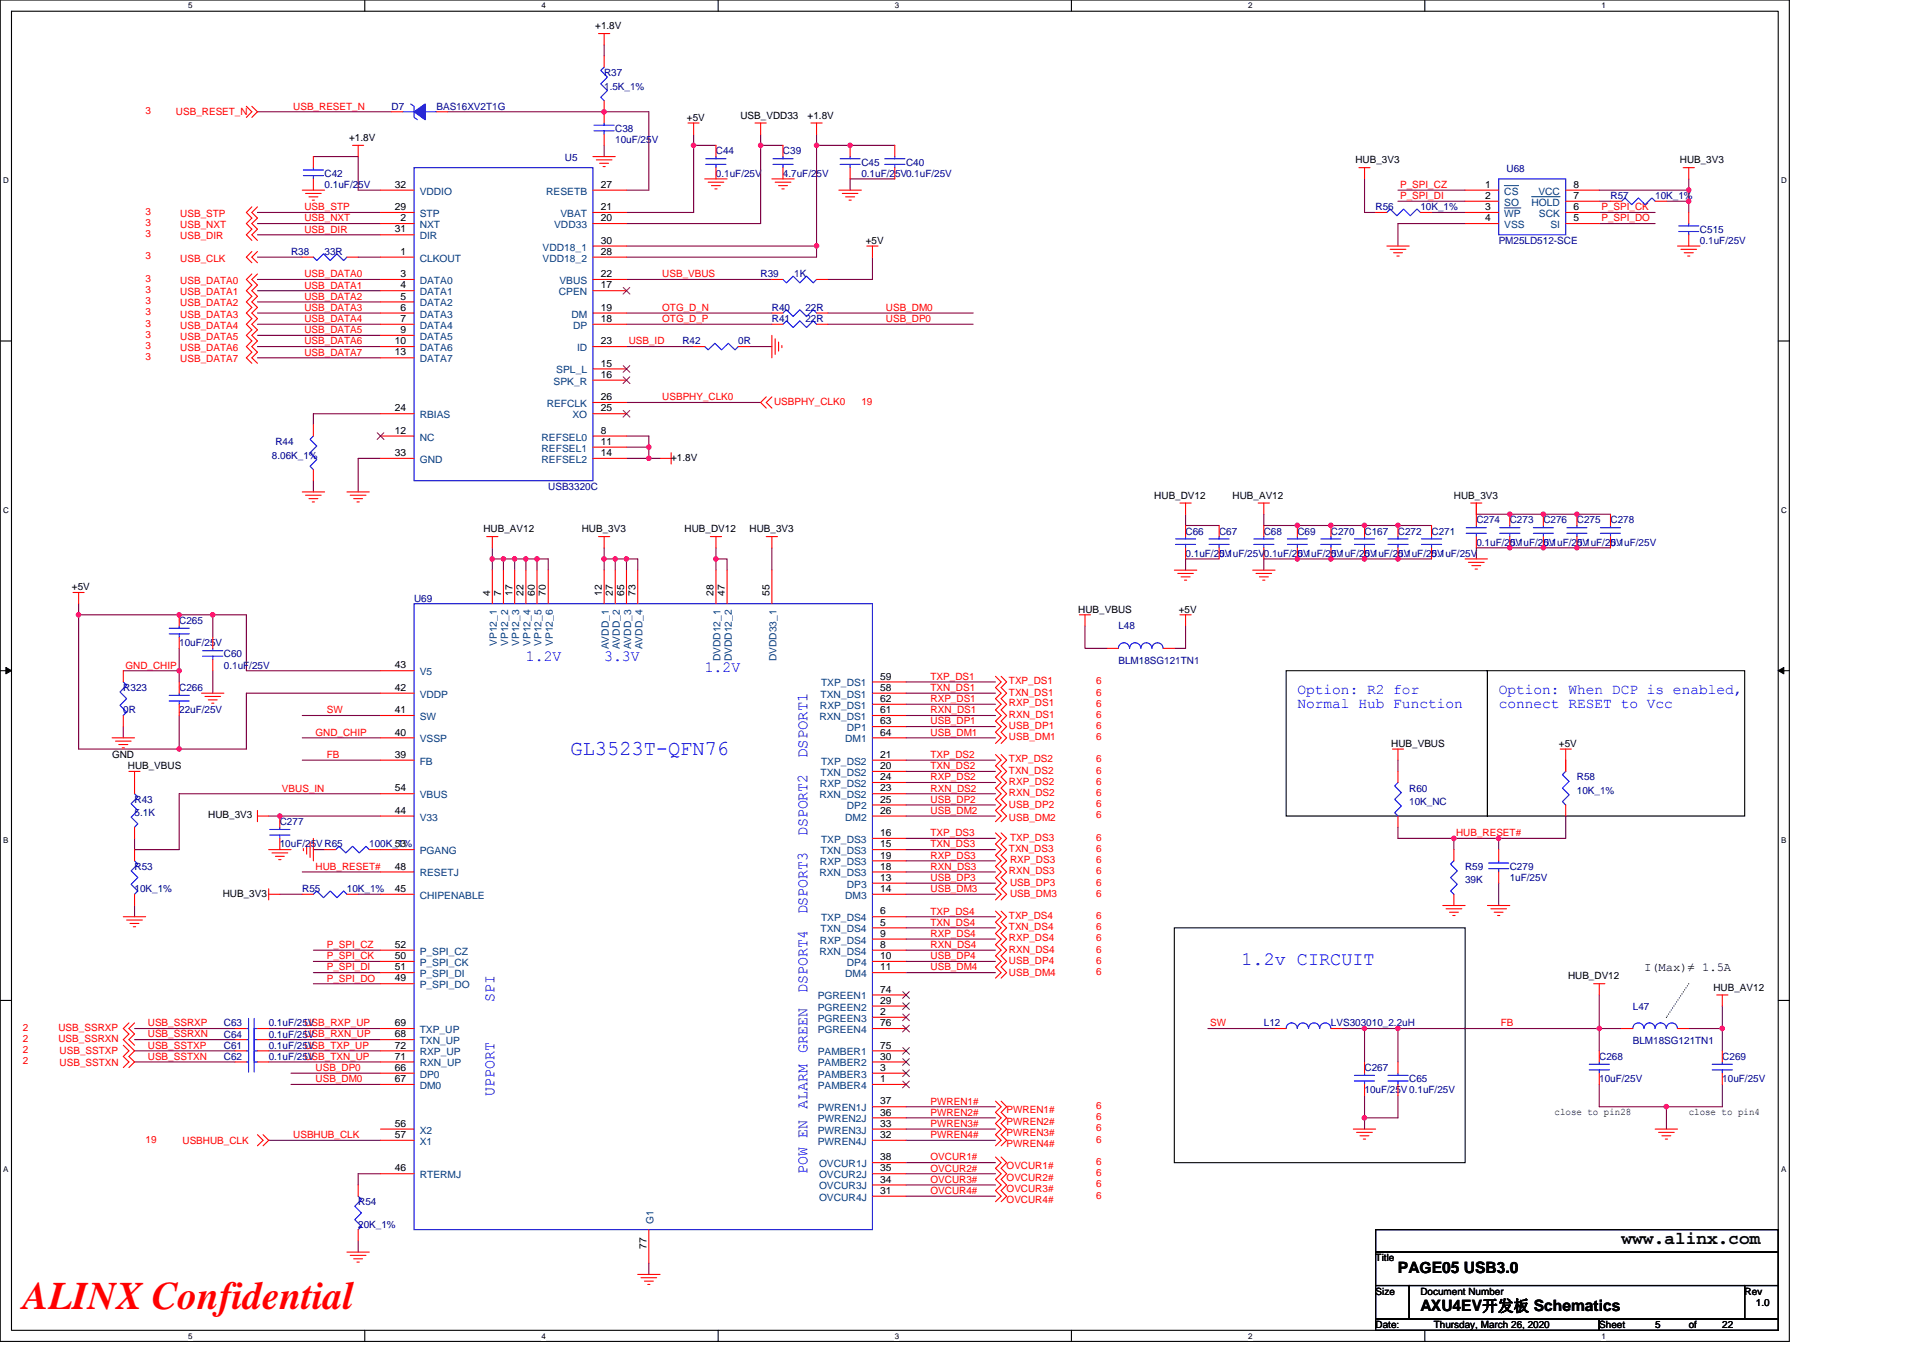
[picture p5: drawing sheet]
<svg xmlns="http://www.w3.org/2000/svg" width="297mm" height="210mm" viewBox="0 0 297 210" stroke-linecap="round" stroke-linejoin="round" font-family="sans-serif">
<path d="M0 0h276.4v207.3h-276.4zM1.8 1.7h272.9v203.8h-272.9z" fill="none" stroke="#000" stroke-width=".17"/>
<g fill="#fff">
<path d="M29.1 .2h.6v1.4h-.6z"/>
<path d="M29.1 205.7h.6v1.4h-.6z"/>
</g>
<path d="M56.3 0v1.7M56.3 205.5v1.8" fill="none" stroke="#000" stroke-width=".17"/>
<g fill="#fff">
<path d="M83.6 .2h.7v1.4h-.7z"/>
<path d="M83.6 205.7h.7v1.4h-.7z"/>
</g>
<path d="M110.9 0v1.7M110.9 205.5v1.8" fill="none" stroke="#000" stroke-width=".17"/>
<g fill="#fff">
<path d="M138.2 .2h.7v1.4h-.7z"/>
<path d="M138.2 205.7h.7v1.4h-.7z"/>
</g>
<path d="M165.5 0v1.7M165.5 205.5v1.8" fill="none" stroke="#000" stroke-width=".17"/>
<g fill="#fff">
<path d="M192.8 .2h.6v1.4h-.6z"/>
<path d="M192.8 205.7h.6v1.4h-.6z"/>
</g>
<path d="M220.1 0v1.7M220.1 205.5v1.8" fill="none" stroke="#000" stroke-width=".17"/>
<g fill="#fff">
<path d="M247.4 .2h.6v1.4h-.6z"/>
<path d="M247.4 205.7h.6v1.4h-.6z"/>
<path d="M.5 27.2h.8v1.4h-.8z"/>
<path d="M275.1 27.2h.9v1.4h-.9z"/>
<path d="M.5 78.1h.8v1.4h-.8z"/>
<path d="M275.1 78.1h.9v1.4h-.9z"/>
</g>
<path d="M0 52.7h1.8M274.7 52.7h1.7" fill="none" stroke="#000" stroke-width=".17"/>
<g fill="#fff">
<path d="M.5 129.1h.8v1.4h-.8z"/>
<path d="M275.1 129.1h.8v1.4h-.8z"/>
</g>
<path d="M0 103.6h1.8M274.7 103.6h1.7" fill="none" stroke="#000" stroke-width=".17"/>
<path d="M.9 103.1l.9 .5-.9 .5zM274.7 103.6l.8-.5v1z" fill="#000" stroke="#000" stroke-width=".15"/>
<g fill="#fff">
<path d="M.5 180h.8v1.4h-.8z"/>
<path d="M275.1 180h.8v1.4h-.8z"/>
</g>
<path d="M198.7 103.6h31.1v22.5h-31.1zM229.8 103.6h39.7v22.5h-39.7zM0 154.6h1.8M181.4 143.4h44.9v36.2h-44.9zM274.7 154.6h1.7M212.5 190h62.2v3.5h-62.2zM212.5 193.5h62.2v5.1h-62.2zM212.5 198.6h5.2v5.2h-5.2zM217.7 198.6h51.8v5.2h-51.8zM269.5 198.6h5.2v5.2h-5.2zM212.5 203.8h34.5v1.7h-34.5zM247 203.8h27.7v1.7h-27.7z" fill="none" stroke="#000" stroke-width=".17"/>
<path d="M257.4 157.2h.1M260.9 152l-3.5 5.2" fill="none" stroke="#000" stroke-width=".17" stroke-dasharray="0 .3"/>
<g fill="none" stroke="#800040" stroke-width=".17">
<path d="M39.8 17.3h20.7M69.1 17.3h31.1v12.1h-3.4M93.3 6.9v1.7M39.8 36.3h19M39.8 32.8h19M39.8 34.5h19M39.8 39.7h6.9M48.4 24.2h6.9v5.2h3.5M55.3 39.7h3.5M93.3 22.5v1.7M96.8 38h29.3M107.1 20.7v1.8h3.5"/>
<path d="M107.1 22.5v10.3h-10.3M117.5 20.7v1.8h3.4M117.5 22.5v12h-20.7M126.1 22.5h12.1M126.1 38v1.7h-29.3M126.1 22.5v15.5M126.1 20.7v1.8M134.8 39.7v3.5h-6.9M138.2 27.6h-6.9v1.8M210.8 27.6v5.2h1.7M215.9 31.1h10.4M215.9 29.4h10.4"/>
<path d="M221.1 32.8h5.2M226.3 34.5h-10.4v3.5M247 32.8h8.7M247 34.5h8.7M247 31.1h1.8M247 29.4h13.9M257.4 31.1h3.5M260.9 29.4v1.7M260.9 27.6v1.8M260.9 31.1v1.7M39.8 43.2h19M39.8 44.9h19"/>
<path d="M39.8 48.4h19M39.8 50.1h19M39.8 51.8h19M39.8 53.6h19M39.8 55.3h19M39.8 46.7h19M96.8 53.6h10.3M96.8 50.1h22.4M96.8 43.2h22.4M96.8 48.4h22.4M115.8 53.6h3.4M127.9 50.1h22.4"/>
<path d="M127.9 48.4h22.4M48.4 74.3v1.7M58.8 70.8h-3.5v5.2M58.8 63.9h-10.4v1.7M96.8 62.2h20.7M96.8 70.8h3.4M96.8 69.1h3.4M96.8 67.4h3.4v1.7M100.2 69.1v1.7M100.2 70.8h1.8M183.1 79.5v1.7h5.2M195.2 79.5v1.7h25.9"/>
<path d="M228 77.7v1.8h20.8M12.1 93.3v1.7M12.1 95v20.7h15.6M12.1 95h20.8M32.9 95h5.2v8.6h20.7M32.9 95v3.5M76 86.4v1.7M76 84.6v1.8M76 86.4h1.8v1.7M77.8 86.4h1.7M79.5 86.4h1.7M79.5 86.4v1.7"/>
<path d="M81.2 86.4v1.7M81.2 86.4h1.7M82.9 86.4h1.8v1.7M82.9 86.4v1.7M93.3 86.4h1.7M93.3 86.4v1.7M93.3 84.6v1.8M95 86.4v1.7M95 86.4h1.8M96.8 86.4v1.7M96.8 86.4h1.7v1.7M110.6 86.4h1.7v1.7"/>
<path d="M110.6 86.4v1.7M110.6 84.6v1.8M119.2 84.6v3.5M167.6 96.7v3.5h3.4M183.1 96.7v3.5h-1.7M188.3 86.4h-5.2v1.7M221.1 86.4h-25.9v1.7M248.8 84.6h-20.8v1.8M19 112.3v1.7M19 103.6h8.7M27.7 103.6v1.8M27.7 110.6v5.1"/>
<path d="M27.7 100.2v3.4M32.9 103.6v3.5M46.7 117.5h12.1M46.7 110.6h12.1M46.7 114h12.1M58.8 107.1h-20.7v8.6h-10.4M140 119.2h13.8M140 117.5h13.8M140 110.6h13.8M140 108.8h13.8M140 107.1h13.8M140 105.4h13.8"/>
<path d="M140 112.3h13.8M140 114h13.8M215.9 117.5v1.7M241.8 117.5v1.7M20.8 139.9v1.7M41.5 126.1h17.3M43.2 138.2h3.5M46.7 134.7h12.1M48.4 131.3h1.7M55.3 138.2h3.5M58.8 122.6h-31.1v8.7h-6.9v-1.8M140 134.7h13.8"/>
<path d="M140 133h13.8M140 131.3h13.8M140 129.5h13.8M140 122.6h13.8M140 120.9h13.8M140 136.5h13.8M140 138.2h13.8M140 124.4h13.8M140 126.1h13.8M215.9 127.8v1.7h8.7M231.5 129.5v1.8M231.5 129.5h-6.9v1.8"/>
<path d="M231.5 136.5v3.4M241.8 126.1v3.4h-10.3M20.8 158.9h15.5M41.5 158.9h17.3M48.4 150.3h10.4M48.4 152h10.4M48.4 146.8h10.4M48.4 148.5h10.4M140 146.8h13.8M140 145.1h13.8M140 143.4h13.8M140 141.6h13.8"/>
<path d="M140 150.3h13.8M140 148.5h13.8M186.6 158.9h10.4M207.3 158.9h3.5M210.8 158.9v5.2M210.8 158.9h5.1M215.9 158.9v5.2M215.9 158.9h31.1M247 158.9v3.5M247 153.7v5.2M247 158.9h3.5M260.9 158.9h5.1"/>
<path d="M266 155.4v3.5M266 158.9v3.5M20.8 164.1h15.5M20.8 162.4h15.5M20.8 160.6h15.5M41.5 176.2h17.3M41.5 162.4h17.3M41.5 160.6h17.3M41.5 164.1h17.3M45 165.8h13.8M45 167.6h13.8M140 171h13.8"/>
<path d="M140 172.7h13.8M140 174.5h13.8M140 176.2h13.8M140 179.6h13.8M210.8 169.3v3.4M210.8 172.7v1.8M215.9 169.3v3.4h-5.1M247 167.6v3.4h10.4M257.4 171v3.5M266 167.6v3.4h-8.6M55.3 191.7v1.8M58.8 181.4h-3.5v1.7"/>
<path d="M100.2 195.2v1.7M140 181.4h13.8M140 183.1h13.8M140 184.8h13.8"/>
</g>
<g fill="#f0f" stroke="#f0f" stroke-width=".17">
<circle cx="131.3" cy="22.5" r=".34"/>
<circle cx="100.2" cy="70.8" r=".33"/>
<circle cx="100.2" cy="69.1" r=".34"/>
<circle cx="107.1" cy="22.5" r=".34"/>
<circle cx="126.1" cy="38" r=".34"/>
<circle cx="126.1" cy="22.5" r=".34"/>
<circle cx="117.5" cy="22.5" r=".34"/>
<circle cx="93.3" cy="17.3" r=".34"/>
<circle cx="27.7" cy="103.6" r=".34"/>
<circle cx="27.7" cy="115.7" r=".34"/>
<circle cx="12.1" cy="95" r=".34"/>
<circle cx="32.8" cy="95" r=".34"/>
<circle cx="210.8" cy="172.7" r=".34"/>
<circle cx="210.8" cy="158.9" r=".34"/>
<circle cx="215.9" cy="158.9" r=".34"/>
<circle cx="260.8" cy="29.4" r=".34"/>
<circle cx="260.8" cy="31.1" r=".34"/>
<circle cx="266" cy="158.9" r=".34"/>
<circle cx="247" cy="158.9" r=".34"/>
<circle cx="257.4" cy="171" r=".34"/>
<circle cx="110.6" cy="86.4" r=".34"/>
<circle cx="200.4" cy="86.4" r=".34"/>
<circle cx="76" cy="86.4" r=".34"/>
<circle cx="77.8" cy="86.4" r=".34"/>
<circle cx="82.9" cy="86.4" r=".34"/>
<circle cx="215.9" cy="81.2" r=".34"/>
<circle cx="210.8" cy="81.2" r=".34"/>
<circle cx="205.6" cy="81.2" r=".34"/>
<circle cx="200.4" cy="81.2" r=".34"/>
<circle cx="210.8" cy="86.4" r=".34"/>
<circle cx="205.6" cy="86.4" r=".34"/>
<circle cx="215.9" cy="86.4" r=".34"/>
<circle cx="93.3" cy="86.4" r=".34"/>
<circle cx="96.8" cy="86.4" r=".34"/>
<circle cx="95" cy="86.4" r=".34"/>
<circle cx="243.6" cy="79.4" r=".33"/>
<circle cx="238.4" cy="79.4" r=".33"/>
<circle cx="233.2" cy="79.4" r=".33"/>
<circle cx="233.2" cy="84.6" r=".34"/>
<circle cx="243.6" cy="84.6" r=".34"/>
<circle cx="238.4" cy="84.6" r=".34"/>
<circle cx="43.2" cy="126.1" r=".34"/>
<circle cx="231.5" cy="129.5" r=".34"/>
<circle cx="224.6" cy="129.5" r=".34"/>
<circle cx="27.7" cy="95" r=".34"/>
<circle cx="81.2" cy="86.4" r=".34"/>
<circle cx="79.5" cy="86.4" r=".34"/>
</g>
<g fill="none" stroke="#f00" stroke-width=".17">
<path d="M38.1 16.4l.8 .9-.8 .8M38.9 16.4l.9 .9-.9 .8M60.5 17.3h1.7M67.4 17.3h1.7M92.5 5.2h1.7M93.3 5.2v1.7M93.3 15.6v3.4M93.3 8.6v1.8M106.3 19h1.7M107.1 19v1.7M116.6 19h1.8M117.5 19v1.7"/>
<path d="M125.3 19h1.7M126.1 19v1.7M38.9 38.9l-.8 .8 .8 .9M38.9 32l-.8 .8 .8 .9-.8 .8 .8 .9-.8 .9 .8 .8M39.8 38.9l-.9 .8 .9 .9M39.8 32l-.9 .8 .9 .9-.9 .8 .9 .9-.9 .9 .9 .8M46.7 29.4h3.4M46.7 39.7h1.7M47.2 29.9h2.4M47.7 30.4h1.4M48.2 30.9h.4M48.4 24.2v1.7"/>
<path d="M48.4 27.6v1.8M53.6 39.7h1.7M54.5 22.5h1.7M55.3 22.5v1.7M58.8 39.7h5.2M58.8 36.3h5.2M58.8 34.5h5.2M58.8 32.8h5.2M58.8 29.4h5.2M91.6 24.2h3.4M91.6 29.4h5.2M91.6 32.8h5.2"/>
<path d="M91.6 34.5h5.2M91.6 39.7h5.2M91.6 38h5.2M92.1 24.7h2.4M92.6 25.2h1.4M93.2 25.7h.3M93.3 20.7v1.8M108.9 27.6h3.4M109.4 28.2h2.4M109.9 28.7h1.4M110.4 29.2h.4M110.6 22.5v1.7"/>
<path d="M110.6 25.9v1.7M119.2 27.6h3.5M119.7 28.2h2.5M120.3 28.7h1.3M120.8 29.2h.3M120.9 22.5v1.7M120.9 25.9v1.7M129.6 29.4h3.5M130.1 29.9h2.4M130.6 30.4h1.4M131.1 30.9h.4M131.3 22.5v1.7"/>
<path d="M131.3 25.9v1.7M133.9 38h1.7M134.8 38v1.7M138.2 22.5v1.7M138.2 25.9v1.7M209.9 25.9h1.7M210.8 25.9v1.7M212.5 32.8h1.7M214.2 38h3.5M214.7 38.5h2.5M215.3 39.1h1.3M215.8 39.6h.3"/>
<path d="M219.4 32.8h1.7M226.3 29.4h5.2M226.3 31.1h5.2M226.3 32.8h5.2M226.3 34.5h5.2M241.8 34.5h5.2M241.8 32.8h5.2M241.8 31.1h5.2M241.8 29.4h5.2M248.8 31.1h1.7M255.7 31.1h1.7M259.1 38h3.5"/>
<path d="M259.6 38.5h2.5M260 25.9h1.7M260.2 39.1h1.4M260.7 39.6h.3M260.9 25.9v1.7M260.9 32.8v1.7M260.9 36.3v1.7M38.9 42.3l-.8 .9 .8 .8-.8 .9 .8 .9-.8 .9 .8 .8-.8 .9 .8 .8-.8 .9 .8 .9-.8 .8 .8 .9-.8 .9 .8 .8-.8 .9 .8 .8M39.8 42.3l-.9 .9 .9 .8-.9 .9 .9 .9-.9 .9 .9 .8-.9 .9 .9 .8-.9 .9 .9 .9-.9 .8 .9 .9-.9 .9 .9 .8-.9 .9 .9 .8M58.8 43.2h5.2M58.8 44.9h5.2M58.8 46.7h5.2"/>
<path d="M58.8 48.4h5.2M58.8 50.1h5.2M58.8 51.8h5.2M58.8 53.6h5.2M58.8 55.3h5.2M91.6 44.9h5.2M91.6 43.2h5.2M91.6 53.6h5.2M91.6 50.1h5.2M91.6 48.4h5.2M91.6 57h5.2M91.6 58.7h5.2"/>
<path d="M107.1 53.6h1.8M114 53.6h1.8M119.2 50.1h1.7M119.2 43.2h1.7M119.2 48.4h1.7M119.2 51.8v3.5M119.7 52.3v2.5M120.3 52.9v1.4M120.8 53.4v.3M126.1 50.1h1.8M126.1 43.2h1.8M126.1 48.4h1.8"/>
<path d="M46.7 76h3.4M47.2 76.5h2.4M47.7 77h1.4M48.2 77.6h.4M48.4 72.6v1.7M48.4 65.6v1.8M53.6 76h3.4M54.1 76.5h2.4M54.6 77h1.4M55.1 77.6h.4M58.8 70.8h5.2M58.8 67.4h5.2"/>
<path d="M58.8 63.9h5.2M91.6 69.1h5.2M91.6 70.8h5.2M91.6 62.2h5.2M91.6 67.4h5.2M91.6 63.9h5.2M102 70.8h1.7M103.7 70v1.7M118.4 61.3l-.9 .9 .9 .9M119.2 61.3l-.8 .9 .8 .9M182.3 77.7h1.7M183.1 77.7v1.8"/>
<path d="M194.3 77.7h1.8M195.2 77.7v1.8M227.2 77.7h1.7M228 77.7v3.5M233.2 79.5v1.7M238.4 79.5v1.7M243.6 79.5v1.7M248.8 79.5v1.7M11.3 91.5h1.7M12.1 91.5v1.8M27.7 95v1.7M27.7 98.5v1.7"/>
<path d="M32.9 98.5v1.7M75.2 82.9h1.7M76 82.9v1.7M76 88.1v5.2M77.8 88.1v5.2M79.5 88.1v5.2M81.2 88.1v5.2M82.9 88.1v5.2M84.7 88.1v5.2M92.5 82.9h1.7M93.3 82.9v1.7M93.3 88.1v5.2"/>
<path d="M95 88.1v5.2M96.8 88.1v5.2M98.5 88.1v5.2M109.7 82.9h1.8M110.6 82.9v1.7M110.6 88.1v5.2M112.3 88.1v5.2M118.4 82.9h1.7M119.2 82.9v1.7M119.2 88.1v5.2M166.7 95h1.7M167.6 95v1.7"/>
<path d="M181.4 88.1h3.5M181.9 88.6h2.4M182.3 95h1.7M182.4 89.1h1.4M183 89.6h.3M183.1 95v1.7M183.1 81.2v1.7M183.1 84.6v1.8M188.3 81.2v1.7M188.3 84.6v1.8M193.5 88.1h3.5M194 88.6h2.4"/>
<path d="M194.5 89.1h1.4M195 89.6h.4M195.2 81.2v1.7M195.2 84.6v1.8M200.4 81.2v1.7M200.4 84.6v1.8M205.6 81.2v1.7M205.6 84.6v1.8M210.8 81.2v1.7M210.8 84.6v1.8M215.9 81.2v1.7M215.9 84.6v1.8"/>
<path d="M221.1 81.2v1.7M221.1 84.6v1.8M226.3 86.4h3.5M226.8 86.9h2.5M227.3 87.4h1.4M227.9 87.9h.3M228 82.9v1.7M233.2 82.9v1.7M238.4 82.9v1.7M243.6 82.9v1.7M248.8 82.9v1.7M17.3 114h3.5"/>
<path d="M17.8 114.5h2.5M18.3 115h1.4M18.9 115.5h.3M19 103.6v1.8M19 110.6v1.7M19.9 119.2h1.7M20.8 119.2v3.4M27.7 105.4v1.7M27.7 108.8v1.8M31.1 107.1h3.5M31.7 107.6h2.4M32.2 108.1h1.3"/>
<path d="M32.7 108.6h.3M32.9 101.9v1.7M58.8 103.6h5.2M58.8 107.1h5.2M58.8 110.6h5.2M58.8 114h5.2M58.8 117.5h5.2M134.8 119.2h5.2M134.8 117.5h5.2M134.8 114h5.2M134.8 112.3h5.2M134.8 108.8h5.2"/>
<path d="M134.8 110.6h5.2M134.8 105.4h5.2M134.8 107.1h5.2M153.8 116.6l.8 .9-.8 .8 .8 .9-.8 .9 .8 .8-.8 .9 .8 .8-.8 .9 .8 .9-.8 .8 .8 .9-.8 .9M153.8 104.5l.8 .9-.8 .8 .8 .9-.8 .9 .8 .8-.8 .9 .8 .9-.8 .8 .8 .9-.8 .8 .8 .9-.8 .9M154.6 116.6l.9 .9-.9 .8 .9 .9-.9 .9 .9 .8-.9 .9 .9 .8-.9 .9 .9 .9-.9 .8 .9 .9-.9 .9M154.6 104.5l.9 .9-.9 .8 .9 .9-.9 .9 .9 .8-.9 .9 .9 .9-.9 .8 .9 .9-.9 .8 .9 .9-.9 .9M171 100.2h1.8M179.7 100.2h1.7M215.1 115.7h1.7M215.9 115.7v1.8M215.9 119.2v1.7"/>
<path d="M241 115.7h1.7M241.8 115.7v3.5M20.8 131.3v1.7M20.8 138.2v1.7M20.8 127.8v1.7M39.8 126.1h1.7M39.8 125.2v1.8M41.5 131.3h3.5M41.5 138.2h1.7M41.5 137.3v1.7M42 131.8h2.4M42.5 132.3h1.4"/>
<path d="M43 132.8h.4M43.2 126.1v1.7M43.2 129.5v1.8M46.7 138.2h1.7M46.9 131.1v.3M47.4 130.6v1.4M47.9 130.1v2.4M48.4 129.5v3.5M50.1 131.3h1.8M53.6 138.2h1.7M57 131.3h7M58.8 122.6h5.2"/>
<path d="M58.8 134.7h5.2M58.8 138.2h5.2M58.8 126.1h5.2M134.8 129.5h5.2M134.8 138.2h5.2M134.8 136.5h5.2M134.8 131.3h5.2M134.8 134.7h5.2M134.8 133h5.2M134.8 120.9h5.2M134.8 124.4h5.2M134.8 126.1h5.2"/>
<path d="M134.8 122.6h5.2M153.8 128.7l.8 .8-.8 .9 .8 .9-.8 .8 .8 .9-.8 .9 .8 .8-.8 .9 .8 .9-.8 .8 .8 .9-.8 .8M154.6 128.7l.9 .8-.9 .9 .9 .9-.9 .8 .9 .9-.9 .9 .9 .8-.9 .9 .9 .9-.9 .8 .9 .9-.9 .8M215.9 126.1v1.7M222.9 139.9h3.4M224.6 138.2v1.7M224.6 131.3v1.7M229.8 139.9h3.4M231.5 131.3v1.7M231.5 134.7v1.8M241.8 124.4v1.7M19 141.6h3.5"/>
<path d="M19.6 142.2h2.4M19.9 158.1l-.9 .8 .9 .9-.9 .8 1.8 1.8-.9 .8 .9 .9-.9 .9M20.1 142.7h1.4M20.6 143.2h.4M20.8 158.1l-.9 .8 .9 .9-.9 .8 .9 .9M36.3 158.9h1.8M39.8 158.9h1.7M58.8 146.8h5.2M58.8 150.3h5.2M58.8 148.5h5.2M58.8 152h5.2M58.8 158.9h5.2"/>
<path d="M134.8 157.2h5.2M134.8 143.4h5.2M134.8 146.8h5.2M134.8 145.1h5.2M134.8 148.5h5.2M134.8 150.3h5.2M134.8 155.4h5.2M134.8 141.6h5.2M134.8 153.7h5.2M134.8 158.9h5.2M153.8 140.8l.8 .8-.8 .9 .8 .9-.8 .8 .8 .9-.8 .9 .8 .8-.8 .9 .8 .8-.8 .9 .8 .9-.8 .8M154.6 140.8l.9 .8-.9 .9 .9 .9-.9 .8 .9 .9-.9 .9 .9 .8-.9 .9 .9 .8-.9 .9 .9 .9-.9 .8"/>
<path d="M197 158.9h1.7M205.6 158.9h1.7M223.4 140.4h2.4M223.9 140.9h1.4M224.4 141.5h.4M230.3 140.4h2.4M230.8 140.9h1.4M231.3 141.5h.4M246.2 152h1.7M247 152v1.7M250.5 158.9h1.7M259.1 158.9h1.8"/>
<path d="M265.2 153.7h1.7M266 153.7v1.7M19 161.5l.9 .9-.9 .8 .9 .9-.9 .9M36.3 162.4h1.8M36.3 164.1h1.8M36.3 160.6h1.8M39.8 175.3l.8 .9-.8 .8M39.8 162.4h1.7M39.8 164.1h1.7M39.8 160.6h1.7M40.6 175.3l.9 .9-.9 .8M58.8 176.2h5.2"/>
<path d="M58.8 174.5h5.2M58.8 160.6h5.2M58.8 167.6h5.2M58.8 165.8h5.2M58.8 164.1h5.2M58.8 162.4h5.2M134.8 165.8h5.2M134.8 164.1h5.2M134.8 176.2h5.2M134.8 174.5h5.2M134.8 172.7h5.2M134.8 179.6h5.2"/>
<path d="M134.8 171h5.2M134.8 162.4h5.2M134.8 167.6h5.2M153.8 170.1l.8 .9-.8 .9 .8 .8-.8 .9 .8 .9-.8 .8 .8 .9-.8 .8M153.8 178.8l.8 .8-.8 .9 .8 .9-.8 .8 .8 .9-.8 .9 .8 .8-.8 .9M154.6 170.1l.9 .9-.9 .9 .9 .8-.9 .9 .9 .9-.9 .8 .9 .9-.9 .8M154.6 178.8l.9 .8-.9 .9 .9 .9-.9 .8 .9 .9-.9 .9 .9 .8-.9 .9M209 174.5h3.5M209.5 175h2.5M210.1 175.5h1.4M210.6 176h.3M210.8 164.1v1.7"/>
<path d="M210.8 167.6v1.7M215.9 164.1v1.7M215.9 167.6v1.7M247 162.4v1.7M247 165.8v1.8M255.7 174.5h3.4M256.2 175h2.4M256.7 175.5h1.4M257.2 176h.4M266 162.4v1.7M266 165.8v1.8M53.6 193.5h3.4"/>
<path d="M54.1 194h2.4M54.6 194.5h1.4M55.1 195h.4M55.3 183.1v1.7M55.3 190v1.7M58.8 181.4h5.2M98.5 196.9h3.5M99 197.4h2.4M99.5 198h1.4M100.1 198.5h.3M100.2 190v5.2M134.8 184.8h5.2"/>
<path d="M134.8 183.1h5.2M134.8 181.4h5.2"/>
</g>
<g fill="none" stroke="#00f" stroke-width=".17">
<path d="M62.2 17.3h1.8M63.4 16.1l.6 .3v1.7l.5 .4M65.7 17.3h1.7M91.8 19.3h3.1M93.3 19v.3M93.3 10.4l-.5 .5 1 1-1 1.1 1 1-1 1 .5 .6M46.9 27.1h3.1M46.9 26.3h3.1M48.4 25.9v.4M48.4 27.1v.5M48.4 39.7l.5 .6 1.1-1.1 1 1.1 1-1.1 1.1 1.1 .5-.6M64 25.9h27.6v48.4h-27.6z"/>
<path d="M91.8 20.2h3.1M93.3 20.2v.5M109 25.4h3.1M109 24.5h3.1M110.6 24.2v.3M110.6 25.4v.5M119.4 25.4h3.1M119.4 24.5h3.1M120.9 24.2v.3M120.9 25.4v.5M129.8 25.4h3.1M129.8 24.5h3.1"/>
<path d="M131.3 24.2v.3M131.3 25.4v.5M136.7 25.4h3.1M136.7 24.5h3.1M138.2 24.2v.3M138.2 25.4v.5M214.2 32.8l.5-.5 1.1 1 1-1 1 1 1.1-1 .5 .5M231.5 27.6h10.3v8.7h-10.3zM250.5 31.1l.5-.5 1 1 1.1-1 1 1 1.1-1 .5 .5M259.3 35.8h3.1M259.3 34.9h3.1M260.9 34.5v.4"/>
<path d="M260.9 35.8v.5M108.9 53.6l.5 .5 1-1.1 1.1 1.1 1-1.1 1 1.1 .5-.5M120.9 50.1l.6-.5 1 1 1-1 1.1 1 1-1 .5 .5M120.9 48.4l.6-.5 1 1 1-1 1.1 1 1-1 .5 .5M120.9 43.2l.6 .5 1-1 1 1 1.1-1 1 1 .5-.5M48.4 67.4l-.5 .5 1 1-1 1.1 1 1-1 1 .5 .6M26.1 97.9h3.1M26.1 97.1h3.1M27.7 96.7v.4M27.7 97.9v.6M64 93.3h70.8v96.7h-70.8zM181.6 84.1h3.1"/>
<path d="M181.6 83.3h3.1M183.1 82.9v.4M183.1 84.1v.5M186.7 84.1h3.2M186.7 83.3h3.2M188.3 82.9v.4M188.3 84.1v.5M193.7 84.1h3.1M193.7 83.3h3.1M195.2 82.9v.4M195.2 84.1v.5M198.9 84.1h3"/>
<path d="M198.9 83.3h3M200.4 82.9v.4M200.4 84.1v.5M204 84.1h3.1M204 83.3h3.1M205.6 82.9v.4M205.6 84.1v.5M209.2 84.1h3.1M209.2 83.3h3.1M210.8 82.9v.4M210.8 84.1v.5M214.4 84.1h3.1"/>
<path d="M214.4 83.3h3.1M215.9 82.9v.4M215.9 84.1v.5M219.6 84.1h3.1M219.6 83.3h3.1M221.1 82.9v.4M221.1 84.1v.5M226.5 82.4h3.1M226.5 81.5h3.1M228 81.2v.3M228 82.4v.5M231.7 82.4h3.1"/>
<path d="M231.7 81.5h3.1M233.2 81.2v.3M233.2 82.4v.5M236.9 82.4h3.1M236.9 81.5h3.1M238.4 81.2v.3M238.4 82.4v.5M242 82.4h3.1M242 81.5h3.1M243.6 81.2v.3M243.6 82.4v.5M247.2 82.4h3.1"/>
<path d="M247.2 81.5h3.1M248.8 81.2v.3M248.8 82.4v.5M19 105.4l.6 .5-1.1 1 1.1 1-1.1 1.1 1.1 1-.6 .6M26.1 108.3h3.1M26.1 107.4h3.1M27.7 107.1v.3M27.7 108.3v.5M31.3 101.4h3.1M31.3 100.5h3.1M32.9 100.2v.3M32.9 101.4v.5"/>
<path d="M174.5 100.2a.86 .86 0 0 0-.9-.9 .86 .86 0 0 0-.8 .9M176.2 100.2a.86 .86 0 0 0-.8-.9 .86 .86 0 0 0-.9 .9M177.9 100.2a.85 .85 0 0 0-.8-.9 .85 .85 0 0 0-.9 .9M179.7 100.2a.86 .86 0 0 0-.9-.9 .86 .86 0 0 0-.9 .9M241.8 119.2l-.5 .5 1.1 1-1.1 1.1 1.1 1-1.1 1 .5 .6M20.8 133l.5 .5-1 1.1 1 1-1 1 1 1.1-.5 .5M20.8 122.6l.5 .5-1 1.1 1 1-1 1.1 1 1-.5 .5M41.7 129h3.1M41.7 128.2h3.1M43.2 127.8v.4M43.2 129v.5M48.4 138.2l.5-.5 1.1 1 1-1 1 1 1.1-1 .5 .5"/>
<path d="M51.9 131.3l.5-.5 1 1 1.1-1 1 1 1-1 .5 .5M215.9 120.9l-.5 .5 1.1 1.1-1.1 1 1.1 1-1.1 1.1 .5 .5M224.6 133l-.5 .5 1 1.1-1 1 1 1-1 1.1 .5 .5M229.9 134.2h3.1M229.9 133.4h3.1M231.5 133v.4M231.5 134.2v.5M38.1 158.9h.3M38.4 157.4v3.1M38.4 159.1v3.1M39.3 157.4v3.1M39.3 159.1v3.1"/>
<path d="M39.3 158.9h.5M200.4 158.9a.86 .86 0 0 0-.9-.8 .86 .86 0 0 0-.8 .8M203.8 158.9a.86 .86 0 0 0-.8-.8 .86 .86 0 0 0-.9 .8 .86 .86 0 0 0-.8-.8 .86 .86 0 0 0-.9 .8M205.6 158.9a.86 .86 0 0 0-.9-.8 .86 .86 0 0 0-.8 .8M255.6 158.9a.86 .86 0 0 0-.8-.8 .86 .86 0 0 0-.9 .8 .86 .86 0 0 0-.8-.8 .86 .86 0 0 0-.9 .8M257.4 158.9a.86 .86 0 0 0-.9-.8 .86 .86 0 0 0-.8 .8M259.1 158.9a.85 .85 0 0 0-.8-.8 .85 .85 0 0 0-.9 .8M38.1 162.4h.3M38.1 164.1h.3M38.1 160.6h.3M38.4 160.8v3.1M38.4 162.5v3.2"/>
<path d="M39.3 160.8v3.1M39.3 162.5v3.2M39.3 162.4h.5M39.3 164.1h.5M39.3 160.6h.5M209.2 167h3.1M209.2 166.2h3.1M210.8 165.8v.4M210.8 167v.6M214.4 167h3.1M214.4 166.2h3.1M215.9 165.8v.4"/>
<path d="M215.9 167v.6M245.5 165.3h3.1M245.5 164.4h3.1M247 164.1v.3M247 165.3v.5M264.5 165.3h3.1M264.5 164.4h3.1M266 164.1v.3M266 165.3v.5M55.3 184.8l.5 .5-1 1.1 1 1-1 1 1 1.1-.5 .5"/>
</g>
<g fill="none" stroke="#804000" stroke-width=".15">
<path d="M96.3 44.4l1 1M96.3 56.5l1 1M96.3 58.2l1 1.1M97.3 44.4l-1.1 1M97.3 56.5l-1.1 1M97.3 58.2l-1.1 1.1M58.3 66.9l1 1M59.3 66.9l-1.1 1M96.3 63.4l1 1.1M97.3 63.4l-1.1 1.1M139.4 156.7l1.1 1M139.4 154.9l1.1 1.1"/>
<path d="M139.4 153.2l1.1 1.1M139.4 158.4l1.1 1M140.5 156.7l-1.1 1M140.5 154.9l-1.1 1.1M140.5 153.2l-1.1 1.1M140.5 158.4l-1.1 1M139.4 165.3l1.1 1M139.4 163.6l1.1 1M139.4 161.9l1.1 1M139.4 167l1.1 1.1M140.5 165.3l-1.1 1M140.5 163.6l-1.1 1"/>
<path d="M140.5 161.9l-1.1 1M140.5 167l-1.1 1.1"/>
</g>
<path d="M232.4 28.7h2.2M232.4 32.1h2.5M236.6 30.4h4.4" fill="none" stroke="#004080" stroke-width=".15"/>
<path d="M64 17.3l1.7-1.2v2.4z" fill-rule="evenodd" fill="#00f" stroke="#00f" stroke-width=".17"/>
<text font-size="6" fill="#f00" x="3.5" y="202.3">ALINX Confidential</text>
<text font-size="3.3" fill="#00f" x="88.1" y="116.6">GL3523T-QFN76</text>
<text font-size="2.9" fill="#00f" x="191.8" y="149.1">1.2v CIRCUIT</text>
<text font-size="2.8" x="250.5" y="192.3">www.alinx.com</text>
<g font-size="2.4" fill="#00f">
<text x="81.2" y="102.1">1.2V</text>
<text x="93.3" y="102.1">3.3V</text>
<text x="108.9" y="103.8">1.2V</text>
<text x="124.7" y="117.1" transform="rotate(-90 124.7 117.1)">DSPORT1</text>
<text x="124.7" y="129.2" transform="rotate(-90 124.7 129.2)">DSPORT2</text>
<text x="124.7" y="141.3" transform="rotate(-90 124.7 141.3)">DSPORT3</text>
<text x="76.4" y="154.8" transform="rotate(-90 76.4 154.8)">SPI</text>
<text x="124.7" y="153.4" transform="rotate(-90 124.7 153.4)">DSPORT4</text>
<text x="124.7" y="162.7" transform="rotate(-90 124.7 162.7)">GREEN</text>
<text x="76.4" y="169.3" transform="rotate(-90 76.4 169.3)">UPPORT</text>
<text x="124.7" y="171.3" transform="rotate(-90 124.7 171.3)">ALARM</text>
<text x="124.7" y="181.4" transform="rotate(-90 124.7 181.4)">POW EN</text>
</g>
<g font-size="2.4">
<text x="215.9" y="196.7">PAGE05 USB3.0</text>
<text x="219.4" y="202.6">AXU4EV开发板 Schematics</text>
</g>
<g font-size="2.2" fill="#00f">
<text x="200.4" y="107.2">Option: R2 for</text>
<text x="231.5" y="107.2">Option: When DCP is enabled,</text>
<text x="200.4" y="109.4">Normal Hub Function</text>
<text x="231.5" y="109.4">connect RESET to Vcc</text>
</g>
<text font-size="1.9" x="254" y="150.1">I(Max)≠ 1.5A</text>
<g font-size="1.5">
<text x="91.9" y="4.5">+1.8V</text>
<text x="53.9" y="21.8">+1.8V</text>
<text x="106.1" y="18.7">+5V</text>
<text x="114.4" y="18.3">USB_VDD33</text>
<text x="124.8" y="18.3">+1.8V</text>
<text x="61" y="29">32</text>
<text x="92.8" y="29">27</text>
<text x="209.4" y="25.2">HUB_3V3</text>
<text x="229.4" y="29">1</text>
<text x="243.1" y="29">8</text>
<text x="259.5" y="25.2">HUB_3V3</text>
<text x="61" y="35.9">31</text>
<text x="61" y="32.5">29</text>
<text x="61.9" y="34.2">2</text>
<text x="92.8" y="34.2">20</text>
<text x="92.8" y="32.5">21</text>
<text x="229.4" y="30.7">2</text>
<text x="229.4" y="34.2">4</text>
<text x="229.4" y="32.5">3</text>
<text x="243.1" y="34.2">5</text>
<text x="243.1" y="30.7">7</text>
<text x="243.1" y="32.5">6</text>
<text x="61.9" y="39.4">1</text>
<text x="92.8" y="39.4">28</text>
<text x="92.8" y="37.7">30</text>
<text x="133.7" y="37.7">+5V</text>
<text x="61.9" y="42.8">3</text>
<text x="61.9" y="44.6">4</text>
<text x="61.9" y="46.3">5</text>
<text x="92.8" y="44.6">17</text>
<text x="92.8" y="42.8">22</text>
<text x="61" y="53.2">10</text>
<text x="61.9" y="48">6</text>
<text x="61.9" y="49.7">7</text>
<text x="61.9" y="51.5">9</text>
<text x="92.8" y="49.7">18</text>
<text x="92.8" y="53.2">23</text>
<text x="92.8" y="48">19</text>
<text x="61" y="54.9">13</text>
<text x="92.8" y="58.4">16</text>
<text x="92.8" y="56.6">15</text>
<text x="61" y="63.6">24</text>
<text x="92.8" y="61.8">26</text>
<text x="92.8" y="63.6">25</text>
<text x="61" y="70.5">33</text>
<text x="61" y="67">12</text>
<text x="92.8" y="68.7">11</text>
<text x="92.8" y="70.5">14</text>
<text x="92.8" y="67">8</text>
<text x="103.7" y="71.2">+1.8V</text>
<text x="178.3" y="77">HUB_DV12</text>
<text x="190.4" y="77">HUB_AV12</text>
<text x="224.6" y="77">HUB_3V3</text>
<text x="74.7" y="82.2">HUB_AV12</text>
<text x="89.9" y="82.2">HUB_3V3</text>
<text x="105.7" y="82.2">HUB_DV12</text>
<text x="115.8" y="82.2">HUB_3V3</text>
<text x="11.1" y="91.2">+5V</text>
<text x="75.7" y="92.1" transform="rotate(-90 75.7 92.1)">4</text>
<text x="77.4" y="92.1" transform="rotate(-90 77.4 92.1)">7</text>
<text x="79.1" y="92.1" transform="rotate(-90 79.1 92.1)">17</text>
<text x="80.9" y="92.1" transform="rotate(-90 80.9 92.1)">22</text>
<text x="82.6" y="92.1" transform="rotate(-90 82.6 92.1)">60</text>
<text x="84.3" y="92.1" transform="rotate(-90 84.3 92.1)">70</text>
<text x="93" y="92.1" transform="rotate(-90 93 92.1)">12</text>
<text x="94.7" y="92.1" transform="rotate(-90 94.7 92.1)">27</text>
<text x="96.4" y="92.1" transform="rotate(-90 96.4 92.1)">65</text>
<text x="98.1" y="92.1" transform="rotate(-90 98.1 92.1)">73</text>
<text x="110.2" y="92.1" transform="rotate(-90 110.2 92.1)">28</text>
<text x="111.9" y="92.1" transform="rotate(-90 111.9 92.1)">47</text>
<text x="118.9" y="92.1" transform="rotate(-90 118.9 92.1)">55</text>
<text x="166.6" y="94.7">HUB_VBUS</text>
<text x="182.1" y="94.7">+5V</text>
<text x="61" y="103.3">43</text>
<text x="61" y="106.7">42</text>
<text x="136" y="105">59</text>
<text x="136" y="106.7">58</text>
<text x="61" y="110.2">41</text>
<text x="61" y="113.6">40</text>
<text x="136" y="113.6">64</text>
<text x="136" y="111.9">63</text>
<text x="136" y="108.5">62</text>
<text x="136" y="110.2">61</text>
<text x="17.3" y="117.1">GND</text>
<text x="19.7" y="118.9">HUB_VBUS</text>
<text x="61" y="117.1">39</text>
<text x="136" y="117.1">21</text>
<text x="136" y="118.8">20</text>
<text x="214.9" y="115.4">HUB_VBUS</text>
<text x="240.8" y="115.4">+5V</text>
<text x="61" y="122.3">54</text>
<text x="61" y="125.7">44</text>
<text x="136" y="125.7">26</text>
<text x="136" y="124">25</text>
<text x="136" y="120.5">24</text>
<text x="136" y="122.3">23</text>
<text x="32.2" y="126.4">HUB_3V3</text>
<text x="61" y="130.9">53</text>
<text x="136" y="129.2">16</text>
<text x="136" y="130.9">15</text>
<text x="61" y="134.4">48</text>
<text x="61" y="137.8">45</text>
<text x="136" y="137.8">14</text>
<text x="136" y="136.1">13</text>
<text x="136" y="134.4">18</text>
<text x="136" y="132.7">19</text>
<text x="34.4" y="138.5">HUB_3V3</text>
<text x="136" y="141.3">6</text>
<text x="136" y="143">5</text>
<text x="61" y="146.5">52</text>
<text x="61" y="149.9">51</text>
<text x="61" y="148.2">50</text>
<text x="136" y="149.9">11</text>
<text x="136" y="148.2">10</text>
<text x="136" y="146.5">8</text>
<text x="136" y="144.7">9</text>
<text x="61" y="151.6">49</text>
<text x="136" y="155.1">29</text>
<text x="136" y="153.4">74</text>
<text x="242.2" y="151.3">HUB_DV12</text>
<text x="264.7" y="153.1">HUB_AV12</text>
<text x="61" y="158.6">69</text>
<text x="61" y="160.3">68</text>
<text x="136" y="156.8">2</text>
<text x="136" y="158.6">76</text>
<text x="61" y="167.2">67</text>
<text x="61" y="165.5">66</text>
<text x="61" y="163.7">71</text>
<text x="61" y="162">72</text>
<text x="136" y="165.5">3</text>
<text x="136" y="163.7">30</text>
<text x="136" y="162">75</text>
<text x="136" y="167.2">1</text>
<text x="136" y="172.4">36</text>
<text x="136" y="170.6">37</text>
<text x="240.1" y="172.2">close to pin28</text>
<text x="260.9" y="172.2">close to pin4</text>
<text x="61" y="175.8">57</text>
<text x="61" y="174.1">56</text>
<text x="136" y="179.3">38</text>
<text x="136" y="175.8">32</text>
<text x="136" y="174.1">33</text>
<text x="61" y="181">46</text>
<text x="136" y="184.5">31</text>
<text x="136" y="182.7">34</text>
<text x="136" y="181">35</text>
<text x="99.9" y="193" transform="rotate(-90 99.9 193)">77</text>
<text x="212.5" y="194.9">Title</text>
<text x="212.5" y="200">Size</text>
<text x="219.4" y="200">Document Number</text>
<text x="269.5" y="200">Rev</text>
<text x="271.2" y="201.8">1.0</text>
<text x="212.5" y="205.2">Date:</text>
<text x="221.5" y="205.2">Thursday, March 26, 2020</text>
<text x="247" y="205.2">Sheet</text>
<text x="255.7" y="205.2">5</text>
<text x="260.9" y="205.2">of</text>
<text x="266" y="205.2">22</text>
</g>
<g font-size="1.5" fill="#000080">
<text x="93.3" y="11.8">R37</text>
<text x="60.5" y="17">D7</text>
<text x="67.4" y="17">BAS16XV2T1G</text>
<text x="93.3" y="13.8">1.5K_1%</text>
<text x="95" y="20.4">C38</text>
<text x="95" y="22.1">10uF/25V</text>
<text x="110.6" y="23.9">C44</text>
<text x="120.9" y="23.9">C39</text>
<text x="50.1" y="27.3">C42</text>
<text x="50.1" y="29">0.1uF/25V</text>
<text x="87.3" y="24.9">U5</text>
<text x="110.6" y="27.3">0.1uF/25V</text>
<text x="120.9" y="27.3">4.7uF/25V</text>
<text x="133.1" y="25.6">C45</text>
<text x="133.1" y="27.3">0.1uF/25V0.1uF/25V</text>
<text x="140" y="25.6">C40</text>
<text x="232.7" y="26.6">U68</text>
<text x="212.5" y="32.5">R56</text>
<text x="219.4" y="32.5">10K_1%</text>
<text x="248.8" y="30.8">R57</text>
<text x="255.7" y="30.8">10K_1%</text>
<text x="262.6" y="35.9">C515</text>
<text x="45" y="39.4">R38</text>
<text x="50.1" y="39.4">33R</text>
<text x="231.5" y="37.7">PM25LD512-SCE</text>
<text x="262.6" y="37.7">0.1uF/25V</text>
<text x="117.5" y="42.9">R39</text>
<text x="122.7" y="42.9">1K</text>
<text x="105.4" y="53.2">R42</text>
<text x="114" y="53.2">0R</text>
<text x="119.2" y="49.8">R41</text>
<text x="119.2" y="48">R40</text>
<text x="124.4" y="49.8">22R</text>
<text x="124.4" y="48">22R</text>
<text x="42" y="70.8">8.06K_1%</text>
<text x="42.5" y="68.8">R44</text>
<text x="84.7" y="75.7">USB3320C</text>
<text x="183.1" y="82.6">C66</text>
<text x="188.3" y="82.6">C67</text>
<text x="195.2" y="82.6">C68</text>
<text x="200.4" y="82.6">C69</text>
<text x="205.6" y="82.6">C270</text>
<text x="210.8" y="82.6">C167</text>
<text x="215.9" y="82.6">C272</text>
<text x="221.1" y="82.6">C271</text>
<text x="228" y="80.9">C274</text>
<text x="233.2" y="80.9">C273</text>
<text x="238.4" y="80.9">C276</text>
<text x="243.6" y="80.9">C275</text>
<text x="248.8" y="80.9">C278</text>
<text x="183.1" y="86">0.1uF/25V</text>
<text x="188.3" y="86">0.1uF/25V0.1uF/25V</text>
<text x="200.4" y="86">0.1uF/25V</text>
<text x="205.6" y="86">0.1uF/25V</text>
<text x="210.8" y="86">0.1uF/25V</text>
<text x="215.9" y="86">0.1uF/25V</text>
<text x="221.1" y="86">0.1uF/25V</text>
<text x="228" y="84.3">0.1uF/25V</text>
<text x="233.2" y="84.3">0.1uF/25V</text>
<text x="238.4" y="84.3">0.1uF/25V</text>
<text x="243.6" y="84.3">0.1uF/25V</text>
<text x="248.8" y="84.3">0.1uF/25V</text>
<text x="64" y="92.9">U69</text>
<text x="27.7" y="96.4">C265</text>
<text x="27.7" y="99.9">10uF/25V</text>
<text x="34.6" y="101.6">C60</text>
<text x="172.8" y="97.3">L48</text>
<text x="19" y="106.8">R323</text>
<text x="27.7" y="106.8">C266</text>
<text x="34.6" y="103.3">0.1uF/25V</text>
<text x="172.8" y="102.6">BLM18SG121TN1</text>
<text x="19" y="110.2">0R</text>
<text x="27.7" y="110.2">22uF/25V</text>
<text x="20.8" y="124">R43</text>
<text x="217.7" y="122.3">R60</text>
<text x="217.7" y="124.4">10K_NC</text>
<text x="243.6" y="120.6">R58</text>
<text x="243.6" y="122.7">10K_1%</text>
<text x="20.8" y="126.1">5.1K</text>
<text x="43.2" y="127.5">C277</text>
<text x="43.2" y="130.9">10uF/25V R65</text>
<text x="57" y="130.9">100K_1%</text>
<text x="20.8" y="134.4">R53</text>
<text x="20.8" y="137.9">10K_1%</text>
<text x="46.7" y="137.9">R55</text>
<text x="53.6" y="137.9">10K_1%</text>
<text x="226.3" y="134.4">R59</text>
<text x="226.3" y="136.5">39K</text>
<text x="233.2" y="134.4">C279</text>
<text x="233.2" y="136.1">1uF/25V</text>
<text x="252.2" y="156">L47</text>
<text x="34.6" y="158.6">C63</text>
<text x="34.6" y="160.3">C64</text>
<text x="41.5" y="158.6">0.1uF/25V</text>
<text x="41.5" y="160.3">0.1uF/25V</text>
<text x="195.2" y="158.6">L12</text>
<text x="205.6" y="158.6">LVS303010_2.2uH</text>
<text x="252.2" y="161.4">BLM18SG121TN1</text>
<text x="34.6" y="162">C61</text>
<text x="34.6" y="163.8">C62</text>
<text x="41.5" y="162">0.1uF/25V</text>
<text x="41.5" y="163.8">0.1uF/25V</text>
<text x="210.8" y="165.5">C267</text>
<text x="217.7" y="167.2">C65</text>
<text x="247" y="163.8">C268</text>
<text x="247" y="167.2">10uF/25V</text>
<text x="266" y="163.8">C269</text>
<text x="266" y="167.2">10uF/25V</text>
<text x="210.8" y="169">10uF/25V0.1uF/25V</text>
<text x="55.3" y="186.2">R54</text>
<text x="55.3" y="189.7">20K_1%</text>
</g>
<g font-size="1.5" fill="#f00">
<text x="22.5" y="17.6">3</text>
<text x="27.2" y="17.8">USB_RESET_N</text>
<text x="45.3" y="16.9">USB_RESET_N</text>
<text x="216.3" y="29">P_SPI_CZ</text>
<text x="22.5" y="34.9">3</text>
<text x="22.5" y="33.2">3</text>
<text x="27.9" y="35.3">USB_NXT</text>
<text x="27.9" y="33.5">USB_STP</text>
<text x="47" y="34.2">USB_NXT</text>
<text x="47" y="35.9">USB_DIR</text>
<text x="47" y="32.5">USB_STP</text>
<text x="216.3" y="30.8">P_SPI_DI</text>
<text x="247.4" y="34.2">P_SPI_DO</text>
<text x="247.4" y="32.5">P_SPI_CK</text>
<text x="22.5" y="40.1">3</text>
<text x="22.5" y="36.6">3</text>
<text x="27.9" y="40.4">USB_CLK</text>
<text x="27.9" y="37">USB_DIR</text>
<text x="22.5" y="47">3</text>
<text x="22.5" y="43.5">3</text>
<text x="22.5" y="45.3">3</text>
<text x="27.9" y="47.3">USB_DATA2</text>
<text x="27.9" y="43.9">USB_DATA0</text>
<text x="27.9" y="45.6">USB_DATA1</text>
<text x="47" y="42.8">USB_DATA0</text>
<text x="47" y="44.6">USB_DATA1</text>
<text x="47" y="46.3">USB_DATA2</text>
<text x="102.3" y="42.8">USB_VBUS</text>
<text x="22.5" y="50.5">3</text>
<text x="22.5" y="48.7">3</text>
<text x="22.5" y="52.2">3</text>
<text x="22.5" y="53.9">3</text>
<text x="27.9" y="50.8">USB_DATA4</text>
<text x="27.9" y="49.1">USB_DATA3</text>
<text x="27.9" y="52.5">USB_DATA5</text>
<text x="47" y="48">USB_DATA3</text>
<text x="47" y="49.8">USB_DATA4</text>
<text x="47" y="51.5">USB_DATA5</text>
<text x="47" y="53.2">USB_DATA6</text>
<text x="97.1" y="53.2">USB_ID</text>
<text x="102.3" y="49.8">OTG_D_P</text>
<text x="102.3" y="48">OTG_D_N</text>
<text x="136.8" y="49.8">USB_DP0</text>
<text x="136.8" y="48">USB_DM0</text>
<text x="22.5" y="55.6">3</text>
<text x="27.9" y="54.3">USB_DATA6</text>
<text x="27.9" y="56">USB_DATA7</text>
<text x="47" y="54.9">USB_DATA7</text>
<text x="102.3" y="61.8">USBPHY_CLK0</text>
<text x="119.6" y="62.5">USBPHY_CLK0</text>
<text x="133" y="62.5">19</text>
<text x="19.4" y="103.3">GND_CHIP</text>
<text x="143.7" y="106.8">TXN_DS1</text>
<text x="143.7" y="105">TXP_DS1</text>
<text x="155.8" y="107.5">TXN_DS1</text>
<text x="155.8" y="105.7">TXP_DS1</text>
<text x="169.3" y="107.5">6</text>
<text x="169.3" y="105.7">6</text>
<text x="48.7" y="113.7">GND_CHIP</text>
<text x="50.5" y="110.2">SW</text>
<text x="143.7" y="110.2">RXN_DS1</text>
<text x="143.7" y="108.5">RXP_DS1</text>
<text x="143.7" y="111.9">USB_DP1</text>
<text x="143.7" y="113.7">USB_DM1</text>
<text x="155.8" y="110.9">RXN_DS1</text>
<text x="155.8" y="109">RXP_DS1</text>
<text x="155.8" y="112.6">USB_DP1</text>
<text x="169.3" y="110.9">6</text>
<text x="169.3" y="112.6">6</text>
<text x="169.3" y="109.2">6</text>
<text x="50.5" y="117.1">FB</text>
<text x="143.7" y="118.9">TXN_DS2</text>
<text x="143.7" y="117.1">TXP_DS2</text>
<text x="155.8" y="119.5">TXN_DS2</text>
<text x="155.8" y="117.8">TXP_DS2</text>
<text x="155.8" y="114.4">USB_DM1</text>
<text x="169.3" y="114.4">6</text>
<text x="169.3" y="119.5">6</text>
<text x="169.3" y="117.8">6</text>
<text x="43.6" y="122.3">VBUS_IN</text>
<text x="143.7" y="122.3">RXN_DS2</text>
<text x="143.7" y="120.6">RXP_DS2</text>
<text x="143.7" y="124">USB_DP2</text>
<text x="143.7" y="125.8">USB_DM2</text>
<text x="155.8" y="123">RXN_DS2</text>
<text x="155.8" y="121.3">RXP_DS2</text>
<text x="155.8" y="124.9">USB_DP2</text>
<text x="169.3" y="123">6</text>
<text x="169.3" y="121.3">6</text>
<text x="169.3" y="124.7">6</text>
<text x="143.7" y="130.9">TXN_DS3</text>
<text x="143.7" y="129.2">TXP_DS3</text>
<text x="155.8" y="131.6">TXN_DS3</text>
<text x="155.8" y="126.8">USB_DM2</text>
<text x="156" y="129.9">TXP_DS3</text>
<text x="169.3" y="131.6">6</text>
<text x="169.3" y="129.9">6</text>
<text x="169.3" y="126.4">6</text>
<text x="224.9" y="129.2">HUB_RESET#</text>
<text x="48.7" y="134.4">HUB_RESET#</text>
<text x="143.7" y="134.4">RXN_DS3</text>
<text x="143.7" y="132.7">RXP_DS3</text>
<text x="143.7" y="136.1">USB_DP3</text>
<text x="143.7" y="137.8">USB_DM3</text>
<text x="155.8" y="135.1">RXN_DS3</text>
<text x="156" y="133.4">RXP_DS3</text>
<text x="156" y="136.8">USB_DP3</text>
<text x="169.3" y="135.1">6</text>
<text x="169.3" y="133.4">6</text>
<text x="169.3" y="136.8">6</text>
<text x="143.7" y="143">TXN_DS4</text>
<text x="143.7" y="141.3">TXP_DS4</text>
<text x="155.8" y="143.7">TXN_DS4</text>
<text x="155.8" y="142">TXP_DS4</text>
<text x="156" y="138.5">USB_DM3</text>
<text x="169.3" y="138.5">6</text>
<text x="169.3" y="143.7">6</text>
<text x="169.3" y="142">6</text>
<text x="50.5" y="146.5">P_SPI_CZ</text>
<text x="50.5" y="149.9">P_SPI_DI</text>
<text x="50.5" y="148.2">P_SPI_CK</text>
<text x="143.7" y="146.5">RXN_DS4</text>
<text x="143.7" y="144.8">RXP_DS4</text>
<text x="143.7" y="149.9">USB_DM4</text>
<text x="143.7" y="148.2">USB_DP4</text>
<text x="155.8" y="147.2">RXN_DS4</text>
<text x="155.8" y="145.5">RXP_DS4</text>
<text x="155.8" y="148.9">USB_DP4</text>
<text x="169.3" y="147.2">6</text>
<text x="169.3" y="145.5">6</text>
<text x="169.3" y="148.9">6</text>
<text x="50.5" y="151.7">P_SPI_DO</text>
<text x="155.8" y="150.8">USB_DM4</text>
<text x="169.3" y="150.6">6</text>
<text x="3.5" y="159.3">2</text>
<text x="3.5" y="161">2</text>
<text x="9" y="159.3">USB_SSRXP</text>
<text x="9" y="161">USB_SSRXN</text>
<text x="22.8" y="158.6">USB_SSRXP</text>
<text x="22.8" y="160.3">USB_SSRXN</text>
<text x="47" y="158.6">USB_RXP_UP</text>
<text x="47" y="160.3">USB_RXN_UP</text>
<text x="186.9" y="158.6">SW</text>
<text x="231.8" y="158.6">FB</text>
<text x="3.5" y="162.7">2</text>
<text x="3.5" y="164.4">2</text>
<text x="9.2" y="162.9">USB_SSTXP</text>
<text x="9.2" y="164.6">USB_SSTXN</text>
<text x="22.8" y="163.7">USB_SSTXN</text>
<text x="22.8" y="162">USB_SSTXP</text>
<text x="47" y="163.7">USB_TXN_UP</text>
<text x="47" y="162">USB_TXP_UP</text>
<text x="48.7" y="165.5">USB_DP0</text>
<text x="48.7" y="167.2">USB_DM0</text>
<text x="143.7" y="170.7">PWREN1#</text>
<text x="143.7" y="172.4">PWREN2#</text>
<text x="155.5" y="172">PWREN1#</text>
<text x="155.5" y="173.8">PWREN2#</text>
<text x="169.3" y="171.4">6</text>
<text x="169.3" y="173.1">6</text>
<text x="22.5" y="176.6">19</text>
<text x="28.2" y="176.7">USBHUB_CLK</text>
<text x="45.3" y="175.9">USBHUB_CLK</text>
<text x="143.7" y="174.1">PWREN3#</text>
<text x="143.7" y="175.9">PWREN4#</text>
<text x="143.7" y="179.3">OVCUR1#</text>
<text x="155.5" y="175.5">PWREN3#</text>
<text x="155.5" y="177.2">PWREN4#</text>
<text x="169.3" y="174.8">6</text>
<text x="169.3" y="176.6">6</text>
<text x="143.7" y="181">OVCUR2#</text>
<text x="143.7" y="182.8">OVCUR3#</text>
<text x="143.7" y="184.5">OVCUR4#</text>
<text x="155.5" y="180.7">OVCUR1#</text>
<text x="155.5" y="182.4">OVCUR2#</text>
<text x="155.5" y="184.1">OVCUR3#</text>
<text x="155.5" y="185.9">OVCUR4#</text>
<text x="169.3" y="180">6</text>
<text x="169.3" y="181.7">6</text>
<text x="169.3" y="183.5">6</text>
<text x="169.3" y="185.2">6</text>
</g>
<g font-size="1.5" fill="#004080">
<text x="64.8" y="35.2">NXT</text>
<text x="64.8" y="33.5">STP</text>
<text x="64.8" y="30.1">VDDIO</text>
<text x="84.4" y="30.1">RESETB</text>
<text x="85.6" y="35.2">VDD33</text>
<text x="86.6" y="33.5">VBAT</text>
<text x="232.4" y="30.1">CS</text>
<text x="232.4" y="31.8">SO</text>
<text x="232.4" y="33.5">WP</text>
<text x="232.4" y="35.2">VSS</text>
<text x="236.6" y="31.8">HOLD</text>
<text x="237.6" y="30.1">VCC</text>
<text x="237.7" y="33.5">SCK</text>
<text x="239.5" y="35.2">SI</text>
<text x="64.8" y="40.4">CLKOUT</text>
<text x="64.8" y="37">DIR</text>
<text x="83.8" y="40.4">VDD18_2</text>
<text x="83.8" y="38.7">VDD18_1</text>
<text x="64.8" y="43.9">DATA0</text>
<text x="64.8" y="45.6">DATA1</text>
<text x="64.8" y="47.3">DATA2</text>
<text x="86.3" y="45.6">CPEN</text>
<text x="86.4" y="43.9">VBUS</text>
<text x="64.8" y="49.1">DATA3</text>
<text x="64.8" y="50.8">DATA4</text>
<text x="64.8" y="52.5">DATA5</text>
<text x="88.3" y="49.1">DM</text>
<text x="88.5" y="50.8">DP</text>
<text x="64.8" y="54.3">DATA6</text>
<text x="64.8" y="56">DATA7</text>
<text x="85.5" y="59.4">SPK_R</text>
<text x="85.9" y="57.7">SPL_L</text>
<text x="89.1" y="54.3">ID</text>
<text x="64.8" y="64.6">RBIAS</text>
<text x="84.5" y="62.9">REFCLK</text>
<text x="88.4" y="64.6">XO</text>
<text x="64.8" y="71.5">GND</text>
<text x="64.8" y="68.1">NC</text>
<text x="83.6" y="69.8">REFSEL1</text>
<text x="83.6" y="71.5">REFSEL2</text>
<text x="83.6" y="68.1">REFSEL0</text>
<text x="76.8" y="99.8" transform="rotate(-90 76.8 99.8)">VP12_1</text>
<text x="78.5" y="99.8" transform="rotate(-90 78.5 99.8)">VP12_2</text>
<text x="80.2" y="99.8" transform="rotate(-90 80.2 99.8)">VP12_3</text>
<text x="82" y="99.8" transform="rotate(-90 82 99.8)">VP12_4</text>
<text x="83.7" y="99.8" transform="rotate(-90 83.7 99.8)">VP12_5</text>
<text x="85.4" y="99.8" transform="rotate(-90 85.4 99.8)">VP12_6</text>
<text x="94" y="100.3" transform="rotate(-90 94 100.3)">AVDD_1</text>
<text x="95.8" y="100.3" transform="rotate(-90 95.8 100.3)">AVDD_2</text>
<text x="97.5" y="100.3" transform="rotate(-90 97.5 100.3)">AVDD_3</text>
<text x="99.2" y="100.3" transform="rotate(-90 99.2 100.3)">AVDD_4</text>
<text x="64.8" y="104.3">V5</text>
<text x="64.8" y="107.8">VDDP</text>
<text x="111.3" y="102.2" transform="rotate(-90 111.3 102.2)">DVDD12_1</text>
<text x="113" y="102.2" transform="rotate(-90 113 102.2)">DVDD12_2</text>
<text x="119.9" y="102.2" transform="rotate(-90 119.9 102.2)">DVDD33_1</text>
<text x="126.7" y="107.8">TXN_DS1</text>
<text x="126.8" y="106.1">TXP_DS1</text>
<text x="64.8" y="111.3">SW</text>
<text x="126.6" y="111.3">RXN_DS1</text>
<text x="126.7" y="109.5">RXP_DS1</text>
<text x="130.8" y="113">DP1</text>
<text x="64.8" y="114.7">VSSP</text>
<text x="64.8" y="118.2">FB</text>
<text x="126.7" y="119.9">TXN_DS2</text>
<text x="126.8" y="118.2">TXP_DS2</text>
<text x="130.6" y="114.7">DM1</text>
<text x="64.8" y="123.3">VBUS</text>
<text x="126.6" y="123.3">RXN_DS2</text>
<text x="126.7" y="121.6">RXP_DS2</text>
<text x="130.8" y="125.1">DP2</text>
<text x="64.8" y="132">PGANG</text>
<text x="64.8" y="126.8">V33</text>
<text x="126.7" y="132">TXN_DS3</text>
<text x="126.8" y="130.2">TXP_DS3</text>
<text x="130.6" y="126.8">DM2</text>
<text x="64.8" y="135.4">RESETJ</text>
<text x="126.6" y="135.4">RXN_DS3</text>
<text x="126.7" y="133.7">RXP_DS3</text>
<text x="130.8" y="137.2">DP3</text>
<text x="64.8" y="138.9">CHIPENABLE</text>
<text x="126.8" y="142.3">TXP_DS4</text>
<text x="130.6" y="138.9">DM3</text>
<text x="64.8" y="147.5">P_SPI_CZ</text>
<text x="64.8" y="149.2">P_SPI_CK</text>
<text x="126.6" y="147.5">RXN_DS4</text>
<text x="126.7" y="145.8">RXP_DS4</text>
<text x="126.7" y="144.1">TXN_DS4</text>
<text x="130.8" y="149.2">DP4</text>
<text x="64.8" y="151">P_SPI_DI</text>
<text x="64.8" y="152.7">P_SPI_DO</text>
<text x="126.3" y="154.4">PGREEN1</text>
<text x="130.6" y="151">DM4</text>
<text x="64.8" y="159.6">TXP_UP</text>
<text x="64.8" y="161.3">TXN_UP</text>
<text x="126.3" y="157.9">PGREEN3</text>
<text x="126.3" y="156.1">PGREEN2</text>
<text x="126.3" y="159.6">PGREEN4</text>
<text x="64.8" y="166.5">DP0</text>
<text x="64.8" y="164.8">RXN_UP</text>
<text x="64.8" y="163.1">RXP_UP</text>
<text x="126.3" y="166.5">PAMBER3</text>
<text x="126.3" y="164.8">PAMBER2</text>
<text x="126.3" y="163.1">PAMBER1</text>
<text x="64.8" y="168.3">DM0</text>
<text x="126.3" y="173.4">PWREN2J</text>
<text x="126.3" y="171.7">PWREN1J</text>
<text x="126.3" y="168.3">PAMBER4</text>
<text x="64.8" y="176.9">X1</text>
<text x="64.8" y="175.2">X2</text>
<text x="126.3" y="176.9">PWREN4J</text>
<text x="126.3" y="175.2">PWREN3J</text>
<text x="64.8" y="182.1">RTERMJ</text>
<text x="126.5" y="185.5">OVCUR4J</text>
<text x="126.5" y="183.8">OVCUR3J</text>
<text x="126.5" y="182.1">OVCUR2J</text>
<text x="126.5" y="180.3">OVCUR1J</text>
<text x="100.9" y="189.1" transform="rotate(-90 100.9 189.1)">G1</text>
</g>
<g font-size="1.2">
<text x="29.1" y="1.3">5</text>
<text x="83.6" y="1.3">4</text>
<text x="138.2" y="1.3">3</text>
<text x="192.8" y="1.3">2</text>
<text x="247.4" y="1.3">1</text>
<text x=".5" y="28.3">D</text>
<text x="275.1" y="28.3">D</text>
<text x=".5" y="79.2">C</text>
<text x="275.1" y="79.2">C</text>
<text x=".5" y="130.2">B</text>
<text x="275.1" y="130.2">B</text>
<text x=".5" y="181.1">A</text>
<text x="275.1" y="181.1">A</text>
<text x="29.1" y="206.8">5</text>
<text x="83.6" y="206.8">4</text>
<text x="138.2" y="206.8">3</text>
<text x="192.8" y="206.8">2</text>
<text x="247.4" y="206.8">1</text>
</g>
</svg>
